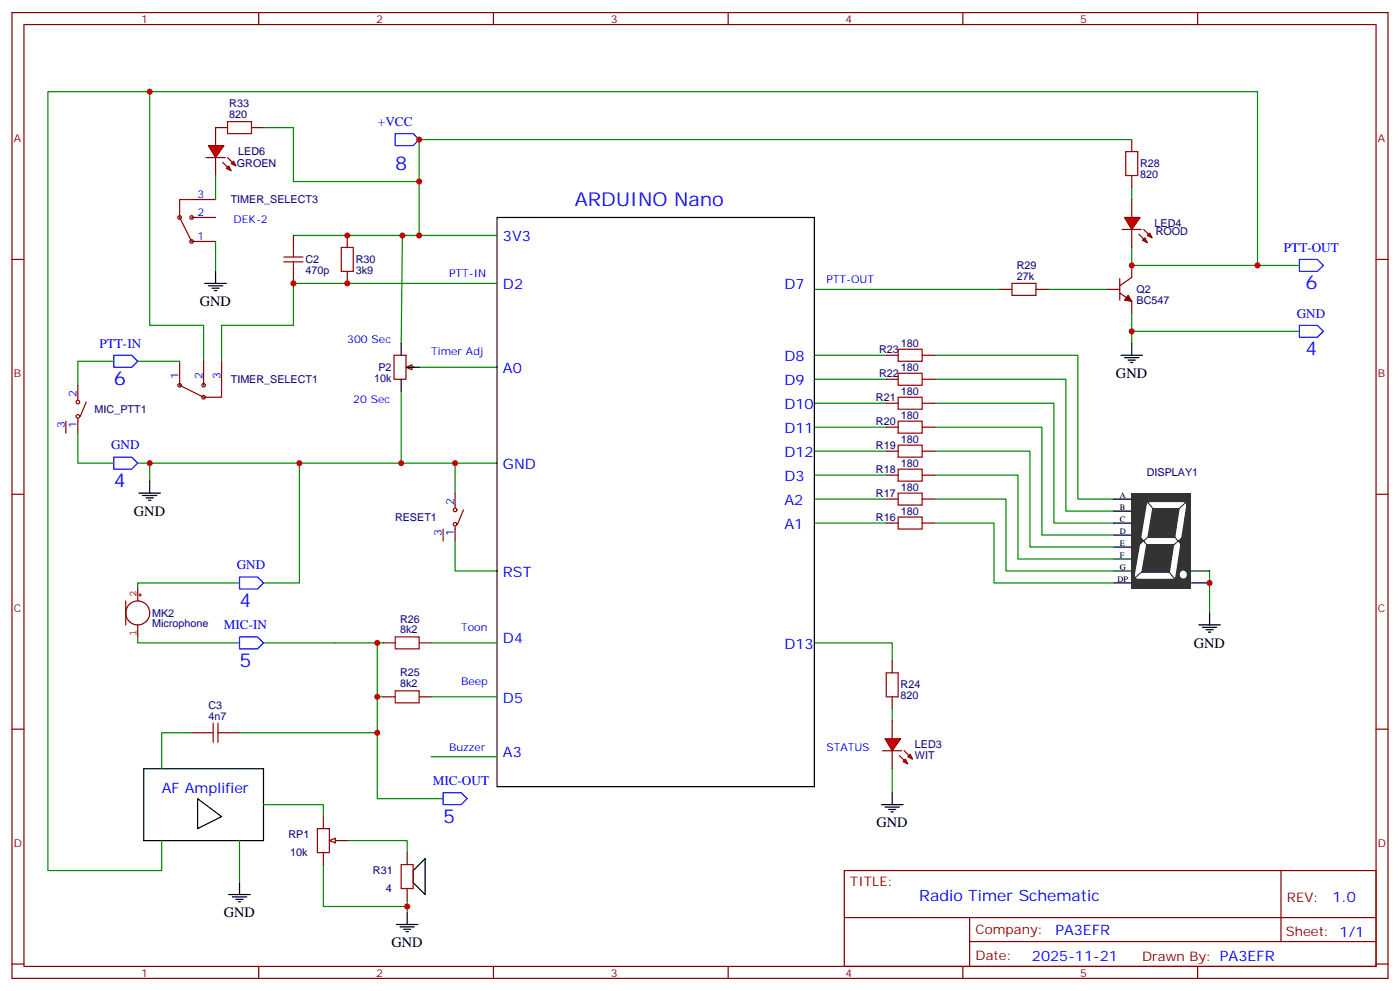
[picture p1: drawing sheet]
<svg xmlns="http://www.w3.org/2000/svg" width="412mm" height="292mm" viewBox="0 0 412 292" stroke-linecap="round" stroke-linejoin="round" font-family="sans-serif">
<g fill="none" stroke="#870000" stroke-width=".35">
<path d="M3.5 3.7h405.4v284.3h-405.4zM7.1 7.2h398.2v277.3h-398.2zM76.2 3.7v3.5M145.3 3.7v3.5M214.5 3.7v3.5M283.6 3.7v3.5M352.8 3.7v3.5M3.5 76.4h3.6M405.3 76.4h3.6M261.1 118.7h3.5M261.1 111.7h3.5M261.1 104.6h3.5"/>
<path d="M271.6 118.7h3.6M271.6 111.7h3.6M271.6 104.6h3.6M261.1 139.9h3.5M261.1 132.8h3.5M261.1 125.8h3.5M271.6 139.9h3.6M271.6 132.8h3.6M271.6 125.8h3.6M3.5 145.5h3.6M261.1 154h3.5M261.1 146.9h3.5"/>
<path d="M271.6 154h3.6M271.6 146.9h3.6M405.3 145.5h3.6M262.8 194.6v3.5M3.5 214.7h3.6M262.8 205.1v3.6M405.3 214.7h3.6M248.7 256.3h156.6v28.2h-156.6zM377.3 256.3v20.9M248.7 270.1h156.5M285.6 277.2h119.6M285.6 270.1v14.2"/>
<path d="M3.5 283.8h3.6M76.2 284.5v3.5M145.3 284.5v3.5M214.5 284.5v3.5M283.6 284.5v3.5M352.8 284.5v3.5M405.3 283.8h3.6"/>
</g>
<path d="M116.4 39.3h5.3l1.8 1.8-1.8 1.8h-5.3zM382.8 76.4h5.3l1.7 1.7-1.7 1.8h-5.3zM382.8 95.8h5.3l1.7 1.7-1.7 1.8h-5.3zM33.5 104.6h5.3l1.8 1.8-1.8 1.7h-5.3zM33.5 134.6h5.3l1.8 1.7-1.8 1.8h-5.3zM70.6 169.9h5.2l1.8 1.7-1.8 1.8h-5.2zM70.6 187.5h5.2l1.8 1.8-1.8 1.7h-5.2zM130.5 233.4h5.3l1.8 1.7-1.8 1.8h-5.3z" fill="none" stroke="#00f" stroke-width=".35"/>
<g fill="none" stroke="#008700" stroke-width=".35">
<path d="M370.4 78.1h12.4M333.4 97.5h49.4M239.9 118.7h21.2M239.9 111.7h21.2M239.9 104.6h21.2M275.2 118.7h35.2v35.3h17.7M275.2 111.7h38.8v38.8h14.1M275.2 104.6h42.3v42.3h10.6M40.6 136.3h3.5M88.2 136.3v35.3h-10.6M239.9 139.9h21.2M239.9 132.8h21.2"/>
<path d="M239.9 125.8h21.2M275.2 139.9h24.7v24.7h28.2M275.2 132.8h28.2v28.2h24.7M275.2 125.8h31.7v31.7h21.2M239.9 154h21.2M239.9 146.9h21.2M275.2 154h17.6v17.6h35.3M275.2 146.9h21.1v21.2h31.8M70.6 171.6h-30v1.8M356.3 168.1v12.3M40.6 187.5v1.8h30M77.6 189.3h21.2"/>
<path d="M239.9 189.3h22.9v5.3M111.1 205.1v30h19.4M262.8 208.7v3.5M262.8 226.3v7.1"/>
</g>
<path d="M264.6 116.9h7v3.6h-7zM264.6 109.9h7v3.5h-7zM264.6 102.8h7v3.6h-7zM264.6 138.1h7v3.5h-7zM264.6 131.1h7v3.5h-7zM264.6 124h7v3.5h-7zM264.6 152.2h7v3.6h-7zM264.6 145.2h7v3.5h-7zM261.1 198.1h3.5v7h-3.5z" fill="none" stroke="#a10000" stroke-width=".35"/>
<path d="M259.6 236.9h6.4M260.7 237.6h4.2M261.8 238.3h2.1M262.5 239h.7M262.8 233.4v3.5" fill="none" stroke="#000" stroke-width=".35"/>
<g fill="#f00" stroke="#870000" stroke-width=".35">
<path d="M260.7 217.5h4.6l-2.5 3.5z"/>
<path d="M260 221h5.6z"/>
</g>
<g fill="#870000" stroke="#870000" stroke-width=".35">
<path d="M266.3 221l1.5 1.4z"/>
<path d="M264.9 222.4l1.4 1.4z"/>
</g>
<g fill="#f00" stroke="#870000" stroke-width=".35">
<path d="M267.4 222.8l.7-.7 .7 1.4z"/>
<path d="M266 224.2l.7-.7 .7 1.4z"/>
</g>
<g fill="none" stroke="#870000" stroke-width=".35">
<path d="M333.4 41.1v3.5M333.4 51.7v3.5M333.4 78.1v3.6l-3.6 2.4M294.6 85.2h3.5M305.2 85.2h3.5M326.3 85.2h3.5M329.8 86.3l3.6 2.4v3.6M329.8 82v6.4M112.9 189.3h3.5M123.5 189.3h3.5M112.9 205.1h3.5M123.5 205.1h3.5"/>
<path d="M262.8 212.2v5.3M262.8 221v5.3"/>
</g>
<path d="M330.2 104.6h6.3M331.3 105.3h4.2M332.3 106h2.1M333 106.7h.7M333.4 101.1v3.5M353.1 184h6.4M354.2 184.7h4.2M355.2 185.4h2.2M356 186.1h.7M356.3 180.4v3.6" fill="none" stroke="#000" stroke-width=".35"/>
<path d="M333.4 55.2v3.5M333.4 72.8v5.3h37v-51.1h-326.3v68.8h15.9v10.6M239.9 85.2h54.7M308.7 85.2h17.6M333.4 92.3v8.8M98.8 189.3h12.3v15.8h1.8" fill="none" stroke="#008700" stroke-width=".35"/>
<path d="M331.6 44.6h3.5v7.1h-3.5zM298.1 83.4h7.1v3.6h-7.1zM116.4 187.5h7.1v3.5h-7.1zM116.4 203.4h7.1v3.5h-7.1z" fill="none" stroke="#a10000" stroke-width=".35"/>
<path d="M37 176.9v7.1M40.6 173.4v3.5M40.9 175.2h.7M41.3 174.8v.7M40.6 184v3.5M44.1 180.4a3.5 3.5 0 0 0-5-3.1 3.5 3.5 0 0 0-.8 5.9 3.5 3.5 0 0 0 5.7-1.9l.1-.7" fill="none" stroke="#850000" stroke-width=".35"/>
<path d="M332.3 87l1.1 1.7-2.1-.3z" fill="#870000" stroke="#870000" stroke-width=".35"/>
<g fill="#f00" stroke="#870000" stroke-width=".35">
<path d="M331.3 64h4.5l-2.4 3.6z"/>
<path d="M330.6 67.6h5.6z"/>
</g>
<g fill="#870000" stroke="#870000" stroke-width=".35">
<path d="M336.9 67.6l1.4 1.4z"/>
<path d="M335.5 69l1.4 1.4z"/>
</g>
<g fill="#f00" stroke="#870000" stroke-width=".35">
<path d="M338 69.3l.7-.7 .7 1.4z"/>
<path d="M336.5 70.7l.8-.7 .7 1.4z"/>
</g>
<g fill="none" stroke="#870000" stroke-width=".35">
<path d="M333.4 58.7v5.3M86.4 69.3v3.5M86.4 79.9v3.5M333.4 67.6v5.2M52.9 106.4v7M60 106.4v7M65.3 106.4v7M130.5 155.8v3.5M134.1 145.2v4.2M134.1 155v4.3M136.5 150.1l-1.7 4.2"/>
<circle cx="134.1" cy="154.3" r=".53"/>
<circle cx="134.1" cy="150.1" r=".53"/>
</g>
<path d="M333.4 41.1h-209.9v28.2M86.4 69.3h60M118.5 69.3l-.3 31.8M118.2 115.2v21.1h-74.1v5.3M123.5 108.1h22.9M118.2 136.3h28.2M134.1 136.3v8.9M134.1 159.3v8.8h12.3" fill="none" stroke="#008700" stroke-width=".35"/>
<path d="M146.4 64h93.5v167.6h-93.5zM328.1 146.9h5.3M328.1 150.5h5.3M328.1 154h5.3M328.1 157.5h5.3M328.1 161h5.3M328.1 164.6h5.3M328.1 168.1h5.3M328.1 171.6h5.3M351 168.1h5.3M351 171.6h5.3" fill="none" stroke="#000" stroke-width=".35"/>
<path d="M83.6 75.7h5.7M83.6 77.1h5.7M86.4 72.8v2.9M86.4 77.1v2.8" fill="none" stroke="#a10000" stroke-width=".35"/>
<g fill="none" stroke="#900" stroke-width=".35">
<path d="M52.9 113.4l7.1 3.5h5.3v-3.5"/>
<circle cx="52.9" cy="113.4" r=".53"/>
<circle cx="60" cy="116.9" r=".53"/>
<circle cx="60" cy="113.4" r=".53"/>
</g>
<path d="M333.2 145.2h17.6v28.2h-17.6z" fill="#333"/>
<path d="M336.9 159.3l-1.8 10.2h10.3l3.1-20.8h-9.8l-1.8 10.6h9.9" fill="none" stroke="#fff" stroke-width="1.8"/>
<path d="M338 147.6l9 11.7-13.3 11.3M349.6 147.6l-12.7 11.7 9.5 11.6" fill="none" stroke="#333" stroke-width=".32"/>
<path d="M335.8 157.8l1.2 1.5-1.6 1.4zM346.9 159.2l1.1 1.4 .4-2.7z" fill="#333"/>
<circle cx="348.5" cy="169.1" r="1.11" fill="#fff"/>
<path d="M100.5 72.8h3.6v7.1h-3.6z" fill="none" stroke="#a10000" stroke-width=".35"/>
<path d="M102.3 69.3v3.5M102.3 79.9v3.5" fill="none" stroke="#870000" stroke-width=".35"/>
<path d="M119.6 108.1l1.8-.7v1.4z" fill="#f0f0f0" stroke="#870000" stroke-width=".35"/>
<path d="M116.1 104.6h3.5v7.1h-3.5zM120.3 108.1h1.8M93.5 243.9h3.5v7.1h-3.5zM95.2 240.4v3.5M95.2 251v3.5M98.8 247.5h3.5M119.9 251v3.5M119.9 261.6v3.5" fill="none" stroke="#870000" stroke-width=".35"/>
<g fill="none" stroke="#000" stroke-width=".35">
<path d="M118.2 101.1v3.5M118.2 111.7v3.5M119.9 108.1h3.6M40.9 145.2h6.4M42 145.9h4.2M43 146.6h2.2M43.7 147.3h.7M44.1 141.6v3.6M42.3 226.3h35.3v21.2h-35.3zM58.2 235.1l7.1 5.3-7.1 3.5zM121.7 256.3l3.5-3.5v10.5l-3.5-3.5zM116.8 272.2h6.3"/>
<path d="M117.8 272.9h4.3M118.9 273.6h2.1M119.6 274.3h.7M119.9 268.6v3.6"/>
</g>
<path d="M111.1 189.3h1.8M127 189.3h19.4M127 205.1h19.4M127 222.8h19.4M95.2 254.5v12.4h24.7M102.3 247.5h17.6v3.5M119.9 265.1v3.5" fill="none" stroke="#008700" stroke-width=".35"/>
<path d="M118.2 254.5h3.5v7.1h-3.5z" fill="none" stroke="#a10000" stroke-width=".35"/>
<path d="M97 247.5l1.8-.7v1.4z" fill="#f0f0f0" stroke="#870000" stroke-width=".35"/>
<path d="M67 35.8h7.1v3.5h-7.1zM60 215.7h2.8M62.8 212.9v5.6M64.2 215.7h2.8M64.2 212.9v5.6" fill="none" stroke="#a10000" stroke-width=".35"/>
<path d="M63.5 37.6h3.5M74.1 37.6h3.5M56.4 215.7h3.6M67 215.7h3.6" fill="none" stroke="#870000" stroke-width=".35"/>
<path d="M70.6 215.7h40.5" fill="none" stroke="#008700" stroke-width=".35"/>
<g fill="#f00" stroke="#870000" stroke-width=".35">
<path d="M61.4 42.9h4.6l-2.5 3.5z"/>
<path d="M60.7 46.4h5.6z"/>
</g>
<g fill="#870000" stroke="#870000" stroke-width=".35">
<path d="M67 46.4l1.4 1.4z"/>
<path d="M65.6 47.8l1.4 1.4z"/>
</g>
<g fill="#f00" stroke="#870000" stroke-width=".35">
<path d="M68.1 48.2l.7-.8 .7 1.5z"/>
<path d="M67.4 48.9l.7 1.4-1.4-.7z"/>
</g>
<g fill="none" stroke="#870000" stroke-width=".35">
<path d="M63.5 37.6v5.3M56.4 58.7h7.1M63.5 46.4v5.3M56.4 71.1h7.1M56.4 64h7.1M22.9 113.4v4.3M25.4 118.4l-1.8 4.2M19.4 124v3.5M22.9 123.3v4.2"/>
<circle cx="22.9" cy="118.4" r=".53"/>
<circle cx="22.9" cy="122.6" r=".53"/>
</g>
<g fill="none" stroke="#900" stroke-width=".35">
<path d="M56.4 58.7h-3.5v5.3l3.5 7.1"/>
<circle cx="52.9" cy="64" r=".53"/>
<circle cx="56.4" cy="71.1" r=".53"/>
<circle cx="56.4" cy="64" r=".53"/>
</g>
<path d="M44.1 27h-30v229.3h33.5v-8.8M77.6 37.6h8.8v15.8h37.1M63.5 51.7v7M63.5 71.1v8.8M146.4 83.4h-60v12.4h-21.1v10.6M33.5 106.4h-10.6v7M40.6 106.4h12.3M22.9 127.5v8.8h10.6M56.4 215.7h-8.8v10.6M77.6 236.9h17.6v3.5M70.6 247.5v12.3" fill="none" stroke="#008700" stroke-width=".35"/>
<path d="M63.5 79.9v3.5M60.3 83.4h6.4M61.4 84.1h4.2M62.4 84.8h2.2M63.1 85.5h.8M70.6 259.8v3.5M67.4 263.3h6.3M68.4 264.1h4.3M69.5 264.8h2.1M70.2 265.5h.7" fill="none" stroke="#000" stroke-width=".35"/>
<g fill="#c00">
<circle cx="123.5" cy="41.1" r=".88"/>
<circle cx="88.2" cy="136.3" r=".88"/>
<circle cx="333.4" cy="97.5" r=".88"/>
<circle cx="356.3" cy="171.6" r=".88"/>
<circle cx="370.4" cy="78.1" r=".88"/>
<circle cx="333.4" cy="78.1" r=".88"/>
<circle cx="123.5" cy="69.3" r=".88"/>
<circle cx="134.1" cy="136.3" r=".88"/>
<circle cx="118.2" cy="136.3" r=".88"/>
<circle cx="118.5" cy="69.3" r=".88"/>
<circle cx="44.1" cy="136.3" r=".88"/>
<circle cx="102.3" cy="69.3" r=".88"/>
<circle cx="111.1" cy="189.3" r=".88"/>
<circle cx="111.1" cy="205.1" r=".88"/>
<circle cx="111.1" cy="215.7" r=".88"/>
<circle cx="86.4" cy="83.4" r=".88"/>
<circle cx="102.3" cy="83.4" r=".88"/>
<circle cx="123.5" cy="53.4" r=".88"/>
<circle cx="119.9" cy="266.9" r=".88"/>
<circle cx="44.1" cy="27" r=".88"/>
</g>
<g font-size="5.6" fill="#00f">
<text x="116.4" y="49.9">8</text>
<text x="169.3" y="60.5">ARDUINO Nano</text>
<text x="384.5" y="85.2">6</text>
<text x="384.5" y="104.6">4</text>
<text x="33.5" y="113.4">6</text>
<text x="33.5" y="143.4">4</text>
<text x="70.6" y="178.7">4</text>
<text x="70.6" y="196.3">5</text>
<text x="130.5" y="242.2">5</text>
</g>
<text font-size="4.6" fill="#00f" x="270.8" y="265.3">Radio Timer Schematic</text>
<g font-size="4.2" fill="#00f">
<text x="148.2" y="71.1">3V3</text>
<text x="148.2" y="85.2">D2</text>
<text x="231.1" y="85.2">D7</text>
<text x="231.1" y="106.4">D8</text>
<text x="148.2" y="109.9">A0</text>
<text x="231.1" y="113.4">D9</text>
<text x="231.1" y="120.5">D10</text>
<text x="231.1" y="127.5">D11</text>
<text x="231.1" y="134.6">D12</text>
<text x="148.2" y="138.1">GND</text>
<text x="231.1" y="141.6">D3</text>
<text x="231.1" y="148.7">A2</text>
<text x="231.1" y="155.8">A1</text>
<text x="148.2" y="169.9">RST</text>
<text x="148.2" y="189.3">D4</text>
<text x="231.1" y="191">D13</text>
<text x="148.2" y="206.9">D5</text>
<text x="148.2" y="222.8">A3</text>
<text x="47.6" y="233.4">AF Amplifier</text>
<text x="392.5" y="265.6">1.0</text>
<text x="310.9" y="275.1">PA3EFR</text>
<text x="304" y="282.9">2025-11-21</text>
</g>
<g font-size="4.2">
<text x="58.9" y="90.1">GND</text>
<text x="328.7" y="111.3">GND</text>
<text x="39.5" y="151.9">GND</text>
<text x="351.7" y="190.7">GND</text>
<text x="258.2" y="243.6">GND</text>
<text x="65.9" y="270.1">GND</text>
<text x="115.3" y="278.9">GND</text>
</g>
<g font-size="3.9" fill="#00f">
<text x="111.3" y="37">+VCC</text>
<text x="378.2" y="74.2">PTT-OUT</text>
<text x="382" y="93.5">GND</text>
<text x="29.3" y="102.3">PTT-IN</text>
<text x="32.7" y="132.3">GND</text>
<text x="69.8" y="167.6">GND</text>
<text x="65.9" y="185.2">MIC-IN</text>
<text x="127.5" y="231.1">MIC-OUT</text>
</g>
<g font-size="3.9" fill="#800">
<text x="250.5" y="260.9">TITLE:</text>
<text x="379.1" y="265.6">REV:</text>
<text x="287.4" y="275.1">Company:</text>
<text x="378.7" y="275.7">Sheet: 1/1</text>
<text x="287.4" y="282.8">Date:</text>
<text x="336.4" y="282.8">Drawn By: PA3EFR</text>
</g>
<g font-size="3.2" fill="#800">
<text x="41.6" y="6.7">1</text>
<text x="110.8" y="6.7">2</text>
<text x="179.9" y="6.7">3</text>
<text x="249.1" y="6.7">4</text>
<text x="318.2" y="6.7">5</text>
<text x="4.1" y="41.8">A</text>
<text x="405.9" y="41.8">A</text>
<text x="4.1" y="110.9">B</text>
<text x="405.9" y="110.9">B</text>
<text x="4.1" y="180.1">C</text>
<text x="405.9" y="180.1">C</text>
<text x="4.1" y="249.2">D</text>
<text x="405.9" y="249.2">D</text>
<text x="41.6" y="287.5">1</text>
<text x="110.8" y="287.5">2</text>
<text x="179.9" y="287.5">3</text>
<text x="249.1" y="287.5">4</text>
<text x="318.2" y="287.5">5</text>
</g>
<g font-size="3.2" fill="#000080">
<text x="67.5" y="34.7">820</text>
<text x="67.5" y="31.6">R33</text>
<text x="70.2" y="45.7">LED6</text>
<text x="69.8" y="49.2">GROEN</text>
<text x="335.8" y="52.4">820</text>
<text x="335.8" y="49.2">R28</text>
<text x="68" y="59.8">TIMER_SELECT3</text>
<text x="340.1" y="66.9">LED4</text>
<text x="340.4" y="69.3">ROOD</text>
<text x="90" y="77.5">C2</text>
<text x="104.8" y="77.4">R30</text>
<text x="90" y="80.7">470p</text>
<text x="104.8" y="80.6">3k9</text>
<text x="299.5" y="82.4">27k</text>
<text x="299.5" y="79.2">R29</text>
<text x="334.8" y="89.4">BC547</text>
<text x="334.8" y="86.3">Q2</text>
<text x="258.9" y="104">R23</text>
<text x="265.4" y="102.2">180</text>
<text x="68" y="112.6">TIMER_SELECT1</text>
<text x="110.2" y="112.4">10k</text>
<text x="111.5" y="109.2">P2</text>
<text x="258.9" y="111">R22</text>
<text x="265.4" y="109.3">180</text>
<text x="258" y="118.1">R21</text>
<text x="265.4" y="116.3">180</text>
<text x="27.9" y="121.5">MIC_PTT1</text>
<text x="258" y="125.1">R20</text>
<text x="265.4" y="123.4">180</text>
<text x="265.4" y="130.4">180</text>
<text x="258" y="132.2">R19</text>
<text x="265.4" y="137.5">180</text>
<text x="258" y="139.3">R18</text>
<text x="337.8" y="140.1">DISPLAY1</text>
<text x="258" y="146.3">R17</text>
<text x="265.4" y="144.5">180</text>
<text x="116.4" y="153.4">RESET1</text>
<text x="258" y="153.4">R16</text>
<text x="265.4" y="151.6">180</text>
<text x="44.8" y="184.6">Microphone</text>
<text x="44.8" y="181.6">MK2</text>
<text x="117.8" y="183.3">R26</text>
<text x="117.8" y="186.4">8k2</text>
<text x="117.8" y="202.3">8k2</text>
<text x="117.8" y="199.1">R25</text>
<text x="265.3" y="202.7">R24</text>
<text x="61.4" y="208.7">C3</text>
<text x="265.3" y="205.8">820</text>
<text x="61.4" y="211.8">4n7</text>
<text x="269.5" y="220.3">LED3</text>
<text x="269.5" y="223.5">WIT</text>
<text x="85" y="246.8">RP1</text>
<text x="85.5" y="252.1">10k</text>
<text x="109.9" y="257.4">R31</text>
<text x="113.6" y="262.7">4</text>
</g>
<g font-size="3.2" fill="#00f">
<text x="58.2" y="58.4">3</text>
<text x="58.2" y="63.7">2</text>
<text x="68.8" y="65.8">DEK-2</text>
<text x="58.2" y="70.7">1</text>
<text x="132.3" y="81.7">PTT-IN</text>
<text x="243.4" y="83.4">PTT-OUT</text>
<text x="102.3" y="101.1">300 Sec</text>
<text x="127" y="104.6">Timer Adj</text>
<text x="52.6" y="111.7" transform="rotate(-90 52.6 111.7)">1</text>
<text x="59.6" y="111.7" transform="rotate(-90 59.6 111.7)">2</text>
<text x="64.9" y="111.7" transform="rotate(-90 64.9 111.7)">3</text>
<text x="22.6" y="116.9" transform="rotate(-90 22.6 116.9)">2</text>
<text x="104.1" y="118.7">20 Sec</text>
<text x="19" y="126" transform="rotate(-90 19 126)">3</text>
<text x="22.6" y="126" transform="rotate(-90 22.6 126)">1</text>
<text x="133.7" y="148.7" transform="rotate(-90 133.7 148.7)">2</text>
<text x="130.2" y="157.8" transform="rotate(-90 130.2 157.8)">3</text>
<text x="133.7" y="157.8" transform="rotate(-90 133.7 157.8)">1</text>
<text x="135.8" y="185.7">Toon</text>
<text x="135.8" y="201.6">Beep</text>
<text x="132.3" y="221">Buzzer</text>
<text x="243.4" y="221">STATUS</text>
</g>
<g font-size="3.2" fill="#840000">
<text x="40.2" y="175.6" transform="rotate(-90 40.2 175.6)">2</text>
<text x="40.2" y="187.1" transform="rotate(-90 40.2 187.1)">1</text>
</g>
<g font-size="2.5">
<text x="329.8" y="146.6">A</text>
<text x="329.8" y="150.1">B</text>
<text x="329.8" y="153.6">C</text>
<text x="329.8" y="157.2">D</text>
<text x="329.8" y="160.7">E</text>
<text x="329.8" y="164.2">F</text>
<text x="329.8" y="167.7">G</text>
<text x="329.1" y="171.3">DP</text>
</g>
</svg>
